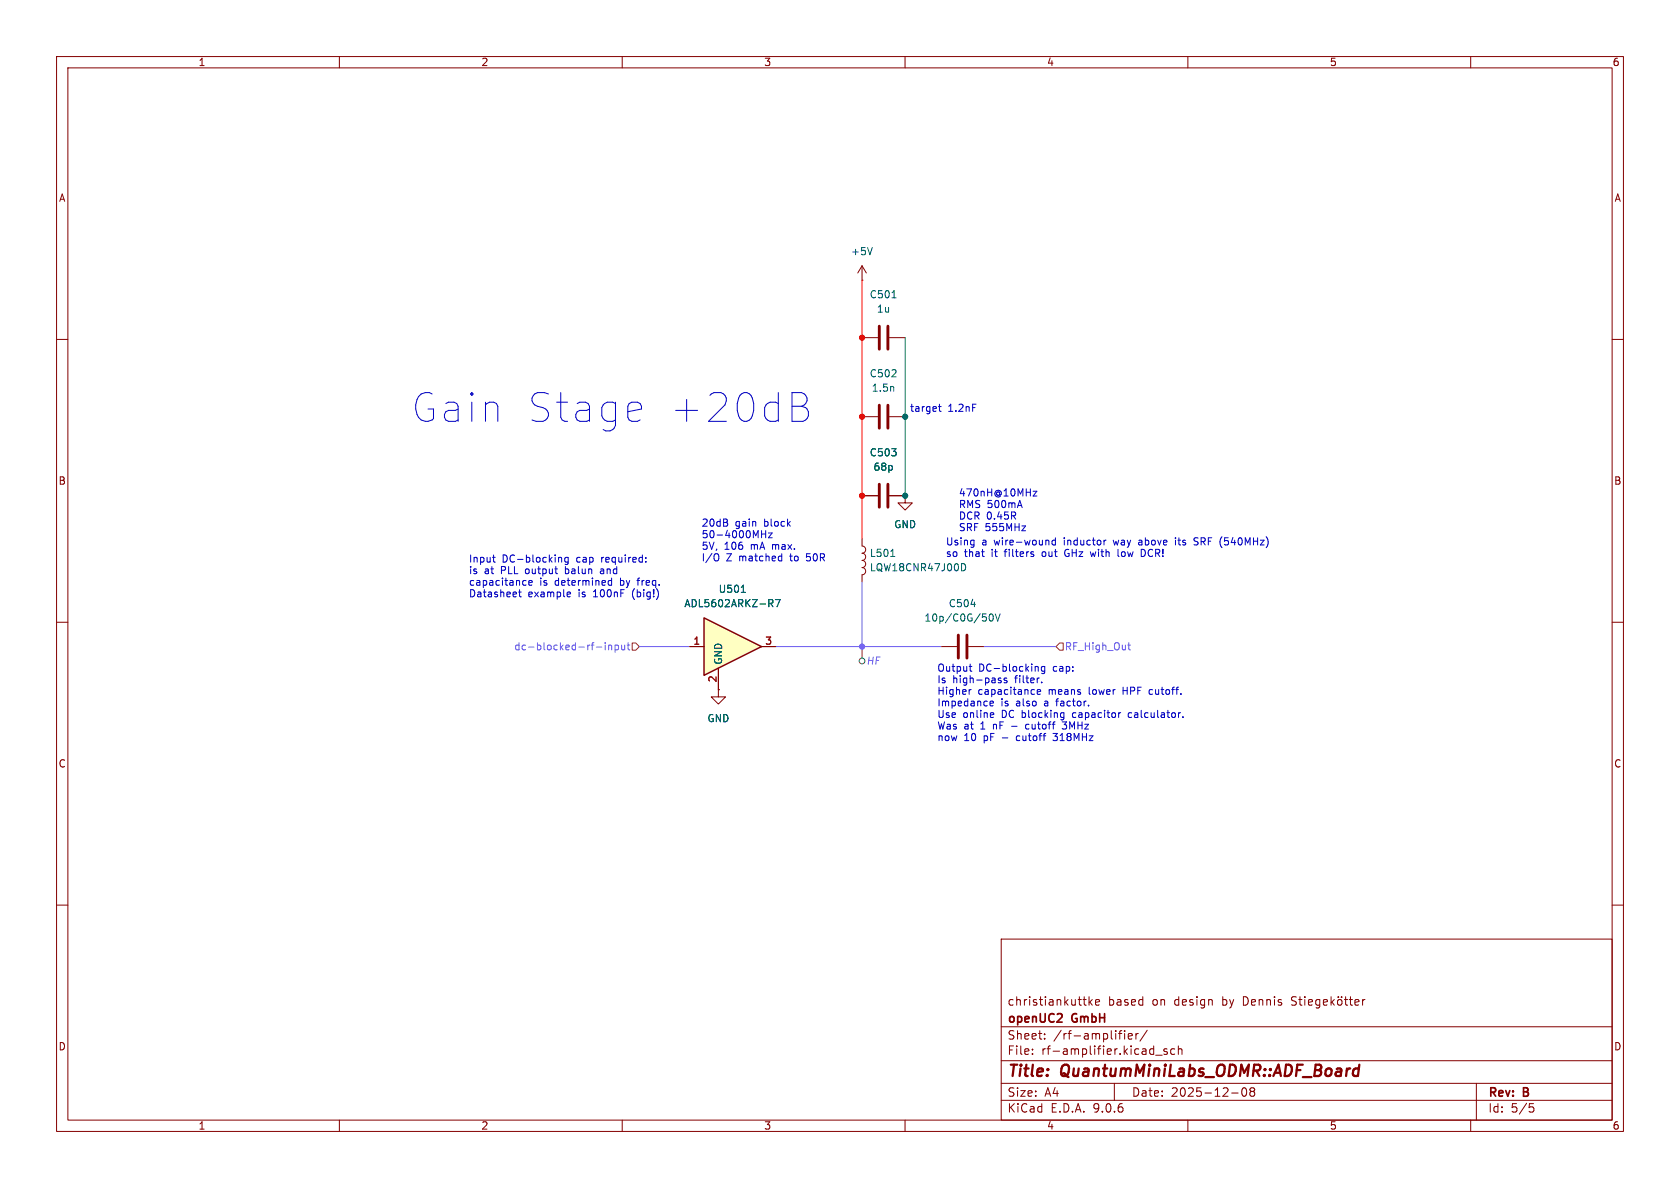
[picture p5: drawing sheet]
<svg xmlns="http://www.w3.org/2000/svg" width="297mm" height="210mm" viewBox="0 0 297 210" stroke-linecap="round" stroke-linejoin="round" font-family="sans-serif">
<g fill="none" stroke="#840000" stroke-width=".18">
<path d="M10 10h277v190h-277zM12 12h273v186h-273zM60 10v2M110 10v2M160 10v2M210 10v2M260 10v2M152.4 49.5h.1M152.4 47l-.8 1.3M152.4 47l.8 1.3M152.4 47v2.5M152.4 59.7h2.8"/>
<path d="M157.2 59.7h2.8M10 60h2M285 60h2M152.4 95.3v1.2a.64 .64 0 0 1 .6 .7 .64 .64 0 0 1-.6 .6 .64 .64 0 0 1 .6 .6 .64 .64 0 0 1-.6 .7M152.4 99.1a.64 .64 0 0 1 .6 .6 .64 .64 0 0 1-.6 .6 .64 .64 0 0 1 .6 .7 .64 .64 0 0 1-.6 .6v1.3M10 110h2M166.4 114.3h2.8M171.2 114.3h2.8M285 110h2M10 160h2M177 166h108v32h-108zM191.5 176.7h.5"/>
<path d="M191.9 177.7h.1M192.5 176.2v1.5M192.7 177.1l.4 .6M193.1 176.7l-.6 .6M193.7 177.2l.7-.1-.1-.3-.4-.1-.2 .2v.7h.6M229.2 176.3l-.6-.1-.2 .1v.5l.6 .3 .2 .3-.3 .3-.6-.1M229.6 176.7h.6M229.8 176.2v1.3l.4 .2M230.7 176.2v.1M230.7 176.7v1M231.3 177.2l.7-.1v-.3l-.5-.1-.2 .2 .1 .7h.6M233.3 176.8l-.4-.1-.3 .3v.4l.1 .2h.6"/>
<path d="M233.3 176.7v1.2l-.3 .3-.3-.1M234 177.2l.7-.1-.1-.3-.4-.1-.2 .2v.7h.6M235.3 176.2v1.5M235.5 177.1l.4 .6M235.9 176.7l-.6 .6M236.5 176.8l.2-.1 .5 .1v.6l-.1 .2-.4 .1-.2-.1zM236.6 176.2v.1M237.2 176.2v.1M237.7 176.7h.5M237.9 176.2v1.3l.3 .2M238.5 176.7h.6M238.7 176.2v1.3l.4 .2"/>
<path d="M239.5 177.2l.7-.1v-.3l-.5-.1-.2 .2 .1 .7h.6M240.9 176.7v1M241.3 176.7l-.3 .1-.1 .2M285 160h2M60 198v2M110 198v2M160 198v2M177 194.5h108M177 191.5h108M177 187.5h108M177 181.5h108M182.5 186.3v.1"/>
<path d="M182.5 185.5v.1M184.7 183.6v.1M184.7 182.8v.1M197 191.5v3M197.7 182.7h.6M198.3 182.2l-.3 .2M198.8 182.2v.1M198.8 182.7v1M199.5 183.2l.7-.1-.1-.3-.4-.1-.2 .2v.7h.6M200.8 182.7v1M201.2 182.7l-.2 .1-.2 .2M202.8 182.1l-1.3 2"/>
<path d="M204.3 186.5h1.2M206.3 185.5l-.3-.1-.3 .2 .1 .2 .5 .2v.3h-.6M207.7 185.5l-.5-.1-.2 .3v.4l.1 .2h.6M208.3 185.5l.2-.1 .4 .1 .1 .9M208.3 184.9v1.5M210 198v2M217.7 193.2h1.2M219.7 192.4l.2-.1a.81 .81 0 0 1 .6 .6 .81 .81 0 0 1-.3 .8l-.2 .1a.81 .81 0 0 1-.3-1.4zM221.2 192.9l-.2-.2 .2-.4 .5 .1 .1 .2-.3 .3M221.2 192.9l-.2 .3v.5l.2 .1 .5-.1 .1-.2-.1-.4-.2-.2M221.2 192.9h.3M260 198v2"/>
<path d="M261 191.5v6.5M270.4 195.1h.7M270.5 195.7h.4l.3 .3-.2 .5-.5 .1"/>
</g>
<path d="M154.2 43.8l-.4 1.2M157.7 52.6h.7M157.5 98.4h.7M170 99.6a.64 .64 0 0 1 .7 .7 .64 .64 0 0 1-.7 .6M171.7 106.8h.7M175 108.7l.2-.2a.68 .68 0 0 1 .4 .7 .68 .68 0 0 1-.4 .6l-.2-.1-.1-.4zM176 108.5l.4 1.3 .4-1.3" fill="none" stroke="#006464" stroke-width=".18"/>
<path d="M155.4 57.7v4M157 57.7v4M169.4 112.3v4M170.9 112.3v4" fill="none" stroke="#840000" stroke-width=".51"/>
<path d="M124.5 109.2l10.1 5.1-10.1 5.1z" fill="#ffffc2"/>
<path d="M124.5 109.2l10.1 5.1-10.1 5.1z" fill="none" stroke="#840000" stroke-width=".25"/>
<path d="M152.4 73.7h2.8M157.2 73.7h2.8M152.4 87.6h2.8M157.2 87.6h2.8M160 87.6v1.3h1.3l-1.3 1.3-1.3-1.3h1.3M160 87.6h.1M121.9 114.3h2.6M127 118.1v3.8M134.6 114.3h2.6M127 121.9v1.3h1.3l-1.3 1.3-1.3-1.3h1.3M127 121.9h.1" fill="none" stroke="#840000" stroke-width=".18"/>
<path d="M157.9 68.4l.1 .8M131.1 104.7h.7M135.9 106h.5l.2 .2-.1 .4-.6 .1M136.2 106.7l.4 .6M137.1 106h.8l-.5 1.3" fill="none" stroke="#006464" stroke-width=".18"/>
<path d="M155.4 71.6v4.1M157 71.6v4.1M155.4 85.6v4.1M157 85.6v4.1" fill="none" stroke="#840000" stroke-width=".51"/>
<g fill="none" stroke="#484848" stroke-width=".18">
<path d="M152.4 114.3v2"/>
<circle cx="152.4" cy="116.8" r=".51"/>
</g>
<g fill="none" stroke="#6e52ff" stroke-width=".18">
<path d="M105.4 114.4h1M107 113.6v.1M107 114v.9M107.6 114.2l.2-.2 .3 .1v.8M107.6 114v.9M108.7 114.1l.4-.1 .3 .3-.2 .5h-.5M108.7 114v1.3M109.9 114l.1 .8 .3 .1 .1-.1M110.4 114v.9M110.9 114h.4M111 113.6v1.1l.3 .2M113 114.3h8.9"/>
<path d="M137.2 114.3h29.2M152.4 102.9v11.4M174 114.3h12.7M199.4 114h.5M199.6 113.6v1.1l.3 .2"/>
</g>
<path d="M111.8 113.7h.6l.6 .6-.6 .6h-.6zM186.7 114.3l.6-.6h.7v1.2h-.7z" fill="none" stroke="#725600" stroke-width=".18"/>
<path d="M160 59.7v27.9" fill="none" stroke="#009600" stroke-width=".18"/>
<path d="M152.4 49.5v45.8" fill="none" stroke="#ff0800" stroke-width=".18"/>
<g fill="none" stroke="#0000c2" stroke-width=".18">
<path d="M140 69.4h1.7a1.23 1.23 0 0 1 1 1.2 1.23 1.23 0 0 1-1 1.2M140 71.8h1.7M141.7 71.8a1.35 1.35 0 0 1 1.3 1.2 1.35 1.35 0 0 1-1.1 1.5h-1.9M165.9 71.9h.5M166.1 71.4v1.1l.3 .2M87.1 98.5h.5M87.3 99.3l.3 .1M98.8 98.6h.4l.1 .8M100.4 98.6l-.3-.1-.3 .3 .2 .5h.4M100.4 98.5v1.1l-.2 .2-.3-.1M114.2 99.2v.2M114.2 98.6v.1"/>
<path d="M127 98.1a.85 .85 0 0 1-.2 1.1M128.6 92.5v.4M134.6 94.4h.8M135.4 93.8v1.3M135.8 94.2h.7l-.7 .9h.7M137.8 98.3l.4 .1M138.2 97.9v1.3M138.2 99.1l-.4 .1M172.1 95.5h.1M172.2 95.5l-.1 1.1M172.2 96.3h-.1M180.6 93h.7l-.7 .8h.7"/>
<path d="M182.6 98l.2 .1-.2 .3M182.6 97.5l.1 .1M182.6 86.8h.7l-.7 .9h.7M186.6 95.1v1.2M186.6 95.5h-.4l-.2 .2 .1 .6h.5M188.5 97.2l-.3 .5 .3 .6M192.8 97.5l.2 .9 .2-.6M195.5 95.5l-.3 .1M197.7 97.1v1.1l.1 .2M201.5 95.5h-.2M201.5 95.9l-.2 .1 .2 .3M202.2 97.2a.68 .68 0 0 1 .3 .8 .68 .68 0 0 1-.7 .4"/>
<path d="M207.8 95.1v.1M207.8 95.5v.8M211.1 96.3h.6M211.8 95.1h-.5l-.2 .2 .1 .3 .5 .2M91.9 104.2v1.1l.3 .2M93 103.4l-.4 .1M93.5 102.7v.7h.5M94 102.7l.1 .2-.6 .1M100.4 104.7h.4l.1 .3-.6 .1M100.8 105.4l-.4 .1M106.3 100.9l-.2 .2 .2 .3M107.5 103.2l.3 .3 .3-.1"/>
<path d="M108.1 102.2v1.3M108.1 102.7l-.3-.1-.3 .3M171.3 117.8h.5M171.5 117.4v1.1l.3 .2M177.6 119.9v.3l.4 .1v.2l-.1 .2-.4-.1M183.1 117.9h.4v.8M184.7 117.9l-.4-.1-.2 .3 .1 .5h.5M184.7 117.8v1l-.2 .3-.3-.1M171.5 122h-.1M175.1 124v.7h.5M175.3 126h.3l.1 .3-.6 .1M175.6 124v.2l-.6 .2"/>
<path d="M175.6 126.8h-.3M176.5 120.2l.5 .3v.1l-.4 .1M181.4 128.1l-.1 .5 .3 .3M182.8 121.9l.1 .1M182.9 122.7h-.1M183.4 122.3l.6-.1-.1-.2-.4-.1-.1 .2v.6h.5M184.2 120.6v.1M186.1 129.7h.8M186.1 130.8l.2 .1M187.7 126h.4M187.8 127.6h.8l-.5 .5h.2M187.8 128.8l.5 .1"/>
<path d="M188.1 126.8h-.4M188.1 126v1l-.3 .3M198.1 126l-.3 .1M199.7 126l-.2 .2v.4l.2 .2M203.4 121.9l-.3 .2v.4l.3 .2M208.6 126h.1M209.1 126.7v.1"/>
</g>
<g fill="#009600" stroke="#009600" stroke-width=".18">
<circle cx="160" cy="87.6" r=".46"/>
<circle cx="160" cy="73.7" r=".46"/>
</g>
<g fill="#ff0800" stroke="#ff0800" stroke-width=".18">
<circle cx="152.4" cy="87.6" r=".46"/>
<circle cx="152.4" cy="73.7" r=".46"/>
<circle cx="152.4" cy="59.7" r=".46"/>
</g>
<circle cx="152.4" cy="114.3" r=".46" fill="#6e52ff" stroke="#6e52ff" stroke-width=".18"/>
<g font-size="7.1" fill="#0000c2">
<text x="72.8" y="74.9">Gain</text>
<text x="92.8" y="74.9">Stage</text>
<text x="117.4" y="74.9">+20dB</text>
</g>
<g font-size="2.8" fill="#840000">
<text x="178" y="190.9">Title:</text>
<text x="187.7" y="190.9">QuantumMiniLabs_ODMR::ADF_Board</text>
</g>
<g font-size="2.1" fill="#840000">
<text x="178" y="178">christiankuttke</text>
<text x="195.9" y="178">based</text>
<text x="203.7" y="178">on</text>
<text x="207.8" y="178">design</text>
<text x="216.3" y="178">by</text>
<text x="220.1" y="178">Dennis</text>
<text x="178" y="184">Sheet:</text>
<text x="178" y="181.2">openUC2</text>
<text x="186.2" y="184">/rf-amplifier/</text>
<text x="189.6" y="181.2">GmbH</text>
<text x="178" y="186.7">File:</text>
<text x="184.1" y="186.7">rf-amplifier.kicad_sch</text>
<text x="178" y="196.9">KiCad</text>
<text x="178" y="194.1">Size:</text>
<text x="184.7" y="194.1">A4</text>
<text x="185.7" y="196.9">E.D.A.</text>
<text x="193.3" y="196.9">9.0.6</text>
<text x="200" y="194.1">Date:</text>
<text x="207" y="194.1">2025-12-08</text>
<text x="263" y="194.3">Rev:</text>
<text x="263" y="196.9">Id:</text>
<text x="267.1" y="196.9">5/5</text>
<text x="269.4" y="194.3">B</text>
</g>
<g font-size="1.8" fill="#840000">
<text x="35" y="11.9">1</text>
<text x="85" y="11.9">2</text>
<text x="135" y="11.9">3</text>
<text x="185" y="11.9">4</text>
<text x="235" y="11.9">5</text>
<text x="285" y="11.9">6</text>
<text x="10.3" y="35.9">A</text>
<text x="285.3" y="35.9">A</text>
<text x="10.3" y="85.9">B</text>
<text x="285.3" y="85.9">B</text>
<text x="10.3" y="135.9">C</text>
<text x="285.3" y="135.9">C</text>
<text x="10.3" y="185.9">D</text>
<text x="285.3" y="185.9">D</text>
<text x="35" y="199.9">1</text>
<text x="85" y="199.9">2</text>
<text x="135" y="199.9">3</text>
<text x="185" y="199.9">4</text>
<text x="235" y="199.9">5</text>
<text x="285" y="199.9">6</text>
</g>
<g font-size="1.8" fill="#006464">
<text x="150.4" y="45.3">+5V</text>
<text x="153.7" y="52.9">C501</text>
<text x="154.9" y="55.5">1u</text>
<text x="153.7" y="66.9">C502</text>
<text x="154" y="69.4">1.5n</text>
<text x="153.7" y="80.9">C503</text>
<text x="154.3" y="83.4">68p</text>
<text x="158" y="93.6">GND</text>
<text x="153.7" y="101.2">LQW18CNR47J00D</text>
<text x="153.7" y="98.7">L501</text>
<text x="120.9" y="107.5">ADL5602ARKZ-R7</text>
<text x="127" y="105">U501</text>
<text x="167.6" y="107.5">C504</text>
<text x="163.3" y="110.1">10p/C0G/50V</text>
<text x="127.9" y="117.6" transform="rotate(-90 127.9 117.6)">GND</text>
<text x="125" y="127.9">GND</text>
</g>
<g font-size="1.8" fill="#0000c2">
<text x="160.8" y="73">target</text>
<text x="167.6" y="73">1.2nF</text>
<text x="169.4" y="88">470nH@10MHz</text>
<text x="124" y="93.3">20dB</text>
<text x="124" y="95.3">50-4000MHz</text>
<text x="130" y="93.3">gain</text>
<text x="135.2" y="93.3">block</text>
<text x="169.4" y="90">RMS 500mA</text>
<text x="169.4" y="92.1">DCR 0.45R</text>
<text x="169.4" y="94.1">SRF 555MHz</text>
<text x="82.8" y="99.7">Input</text>
<text x="82.8" y="101.7">is</text>
<text x="85.6" y="101.7">at</text>
<text x="88.7" y="101.7">PLL</text>
<text x="88.8" y="99.7">DC-blocking</text>
<text x="93.2" y="101.7">output</text>
<text x="100.4" y="101.7">balun</text>
<text x="102" y="99.7">cap</text>
<text x="106.6" y="99.7">required:</text>
<text x="106.8" y="101.7">and</text>
<text x="124" y="97.4">5V,</text>
<text x="124" y="99.4">I/O</text>
<text x="128" y="97.4">106</text>
<text x="128.4" y="99.4">Z</text>
<text x="130.8" y="99.4">matched</text>
<text x="132.8" y="97.4">mA</text>
<text x="136.8" y="97.4">max.</text>
<text x="140" y="99.4">to</text>
<text x="143" y="99.4">50R</text>
<text x="167.1" y="96.6">Using</text>
<text x="167.1" y="98.7">so</text>
<text x="170.5" y="98.7">that</text>
<text x="173.6" y="96.6">a</text>
<text x="175.4" y="98.7">it</text>
<text x="175.9" y="96.6">wire-wound</text>
<text x="177.9" y="98.7">filters</text>
<text x="184.7" y="98.7">out</text>
<text x="188.4" y="96.6">inductor</text>
<text x="188.9" y="98.7">GHz</text>
<text x="193.7" y="98.7">with</text>
<text x="197.3" y="96.6">way</text>
<text x="198.7" y="98.7">low</text>
<text x="202" y="96.6">above</text>
<text x="203" y="98.7">DCR!</text>
<text x="208.6" y="96.6">its</text>
<text x="212.2" y="96.6">SRF (540MHz)</text>
<text x="82.8" y="103.7">capacitance</text>
<text x="82.8" y="105.8">Datasheet</text>
<text x="93.3" y="105.8">example</text>
<text x="95.4" y="103.7">is</text>
<text x="98.2" y="103.7">determined</text>
<text x="102.4" y="105.8">is</text>
<text x="105.2" y="105.8">100nF</text>
<text x="109.9" y="103.7">by</text>
<text x="112.2" y="105.8">(big!)</text>
<text x="113.2" y="103.7">freq.</text>
<text x="165.6" y="118.9">Output</text>
<text x="173" y="118.9">DC-blocking</text>
<text x="186.3" y="118.9">cap:</text>
<text x="165.6" y="121">Is</text>
<text x="165.6" y="123">Higher</text>
<text x="165.6" y="125.1">Impedance</text>
<text x="168.4" y="121">high-pass</text>
<text x="172.9" y="123">capacitance</text>
<text x="176.9" y="125.1">is</text>
<text x="179.6" y="121">filter.</text>
<text x="179.7" y="125.1">also</text>
<text x="184.9" y="125.1">a</text>
<text x="185.5" y="123">means</text>
<text x="187.2" y="125.1">factor.</text>
<text x="192.8" y="123">lower</text>
<text x="199" y="123">HPF</text>
<text x="203.8" y="123">cutoff.</text>
<text x="165.6" y="127.1">Use</text>
<text x="165.6" y="129.2">Was</text>
<text x="165.6" y="131.2">now</text>
<text x="170.2" y="127.1">online</text>
<text x="170.4" y="129.2">at</text>
<text x="170.4" y="131.2">10</text>
<text x="173.5" y="129.2">1</text>
<text x="174" y="131.2">pF</text>
<text x="175.8" y="129.2">nF</text>
<text x="177.2" y="127.1">DC blocking</text>
<text x="177.4" y="131.2">-</text>
<text x="179.2" y="129.2">-</text>
<text x="180.1" y="131.2">cutoff</text>
<text x="182" y="129.2">cutoff</text>
<text x="186.9" y="131.2">318MHz</text>
<text x="188.7" y="129.2">3MHz</text>
<text x="190.1" y="127.1">capacitor</text>
<text x="200.1" y="127.1">calculator.</text>
</g>
<g font-size="1.8" fill="#6e52ff">
<text x="90.8" y="115.2">dc-blocked-rf-input</text>
<text x="153.1" y="117.7">HF</text>
<text x="188.2" y="115.2">RF_High_Out</text>
</g>
<g font-size="1.8" fill="#a90000">
<text x="122.5" y="114">1</text>
<text x="135.2" y="114">3</text>
<text x="126.7" y="120.7" transform="rotate(-90 126.7 120.7)">2</text>
</g>
</svg>
